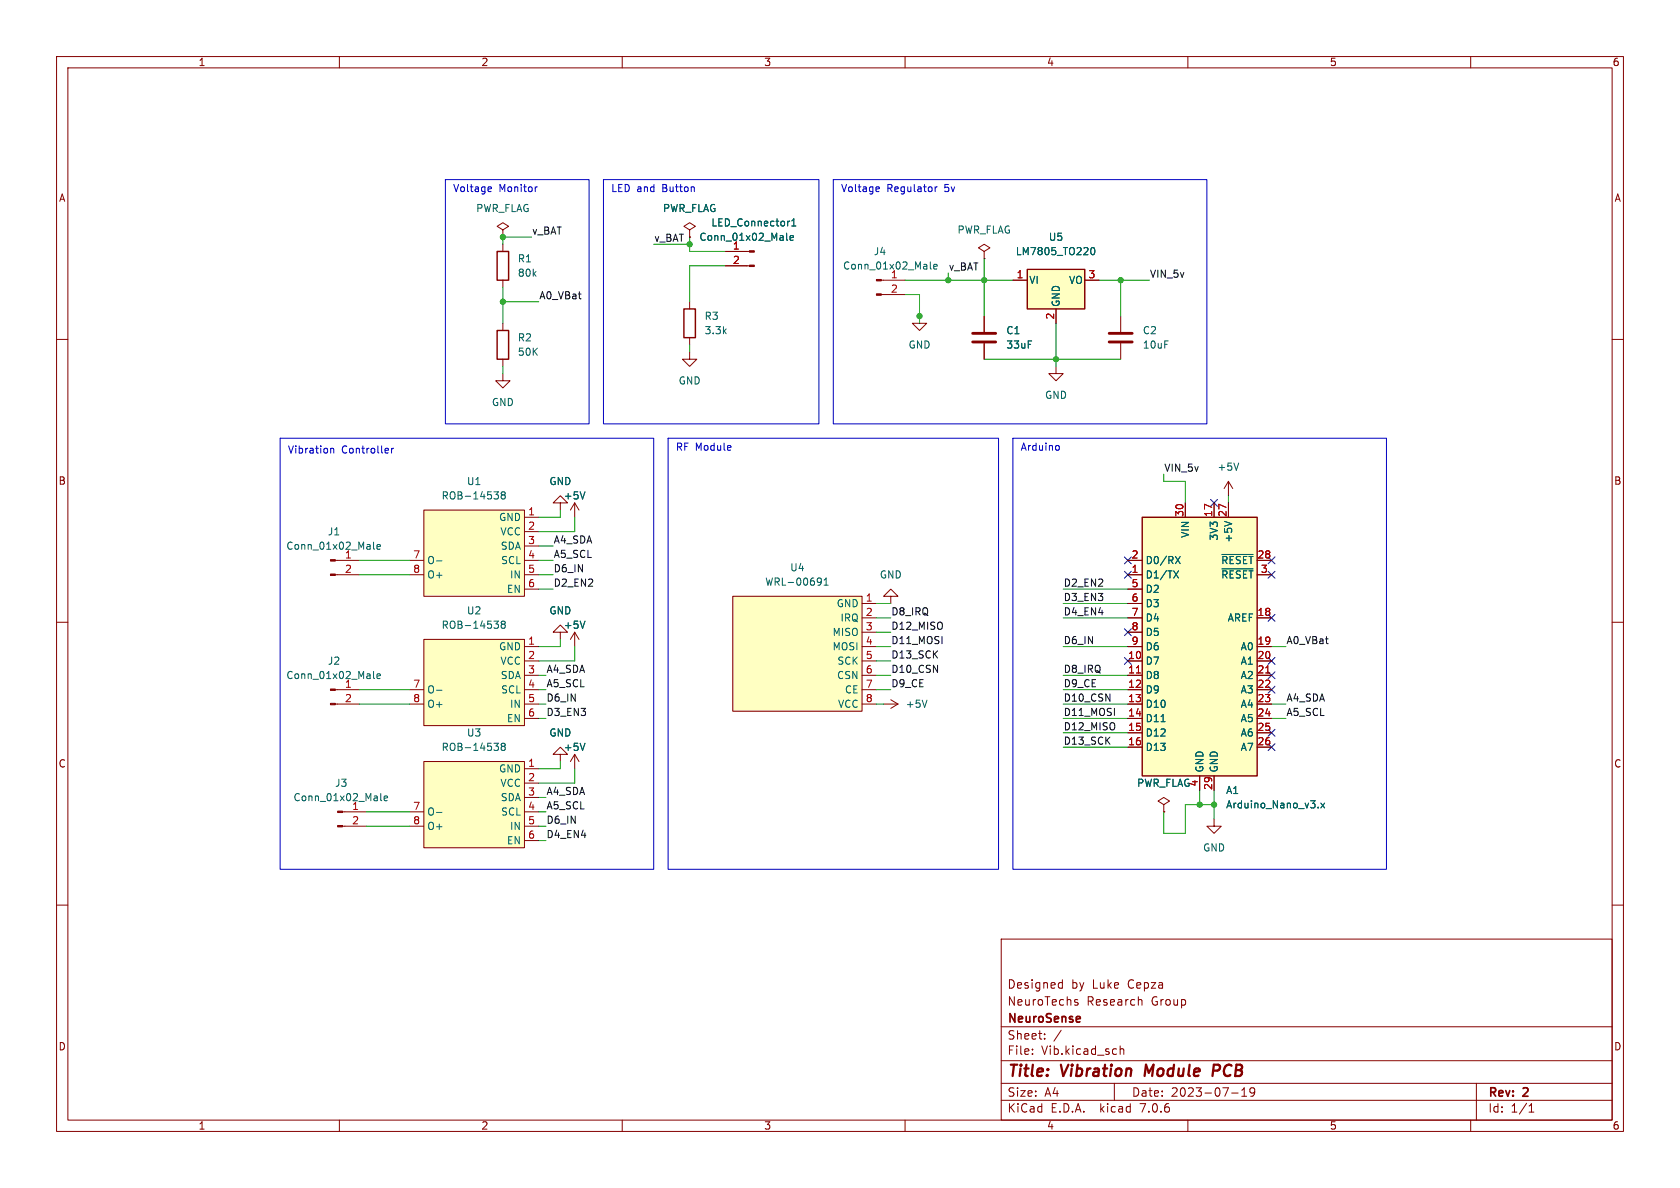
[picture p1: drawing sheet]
<svg xmlns="http://www.w3.org/2000/svg" width="297mm" height="210mm" viewBox="0 0 297 210" stroke-linecap="round" stroke-linejoin="round" font-family="sans-serif">
<g fill="none" stroke="#840000" stroke-width=".18">
<path d="M10 10h277v190h-277zM12 12h273v186h-273zM60 10v2M110 10v2M160 10v2M210 10v2M260 10v2M10 60h2M88.9 40.6l1-.6-1-.6-1 .6 1 .6v1.3M88.9 41.9h.1M88.9 43.2v1.3M88.9 49.5v1.3"/>
<path d="M88.9 57.2v1.2M121.9 40.6l1-.6-1-.6-1 .6 1 .6v1.3M121.9 41.9h.1M121.9 53.3v1.3M121.9 59.7v1.3M128.3 47h4.2M128.3 44.5h4.2M155.8 52.1h4.2M155.8 49.5h4.2M162.6 55.9v1.3h1.2l-1.2 1.2-1.3-1.2h1.3M174 44.5l1-.7-1-.6-1 .6 1 .7v1.2M174 45.7h.1"/>
<path d="M174 55.9v2.8M179.1 49.5h2.5M186.7 54.6v2.6M191.8 49.5h2.5M198.1 55.9v2.8M285 60h2M88.9 66v1.3h1.3l-1.3 1.3-1.3-1.3h1.3M88.9 63.5v1.3M121.9 62.2v1.3h1.3l-1.3 1.3-1.3-1.3h1.3M174 60.7v2.8M186.7 64.8v1.2h1.3l-1.3 1.3-1.3-1.3h1.3M198.1 60.7v2.8"/>
<path d="M59.3 99.1h4.2M72.4 99.1h2.5M74.9 90.2h17.8v15.2h-17.8zM92.7 99.1h2.5M92.7 91.4h2.5M92.7 94h2.5M92.7 96.5h2.5M99.1 88.9h-1.3l1.3-1.3 1.2 1.3h-1.2v1.3M101.6 88.9v2.5M101.6 88.9l-.8 1.3M101.6 88.9l.8 1.3M199.4 99.1h2.5"/>
<path d="M209.5 88.9v2.5M214.6 88.9v2.5M217.2 85.1v2.5M217.2 88.9v2.5M217.2 85.1l-.8 1.3M217.2 85.1l.7 1.3M222.2 99.1h2.6M10 110h2M59.3 101.6h4.2M72.4 101.6h2.5M74.9 113h17.8v15.3h-17.8zM92.7 101.6h2.5"/>
<path d="M92.7 116.8h2.5M92.7 119.4h2.5M92.7 114.3h2.5M92.7 104.1h2.5M99.1 111.8h-1.3l1.3-1.3 1.2 1.3h-1.2v1.2M101.6 111.8v2.5M101.6 111.8l-.8 1.2M101.6 111.8l.8 1.2M129.5 105.4h22.9v20.3h-22.9zM152.4 116.8h2.5M152.4 119.4h2.5M152.4 109.2h2.5"/>
<path d="M152.4 114.3h2.5M152.4 106.7h2.5M152.4 111.8h2.5M157.5 105.4h-1.3l1.3-1.3 1.2 1.3h-1.2v1.3M199.4 101.6h2.5M199.4 116.8h2.5M199.4 119.4h2.5M199.4 109.2h2.5M199.4 114.3h2.5M199.4 104.1h2.5M199.4 106.7h2.5M199.4 111.8h2.5"/>
<path d="M222.2 101.6h2.6M222.2 116.8h2.6M222.2 119.4h2.6M222.2 109.2h2.6M222.2 114.3h2.6M285 110h2M59.3 121.9h4.2M59.3 124.5h4.2M72.4 121.9h2.5M72.4 124.5h2.5M74.9 134.6h17.8v15.3h-17.8zM92.7 121.9h2.5"/>
<path d="M92.7 124.5h2.5M92.7 127h2.5M92.7 135.9h2.5M92.7 138.4h2.5M99.1 133.4h-1.3l1.3-1.3 1.2 1.3h-1.2v1.2M101.6 133.4l-.8 1.2M101.6 133.4v2.5M101.6 133.4l.8 1.2M152.4 121.9h2.5M152.4 124.5h2.5M156.2 124.5h2.5M157.5 123.7l1.2 .8"/>
<path d="M158.7 124.5l-1.2 .7M199.4 121.9h2.5M199.4 124.5h2.5M199.4 127h2.5M199.4 129.5h2.5M199.4 132.1h2.5M212.1 137.2v2.5M214.6 137.2v2.5M222.2 121.9h2.6M222.2 124.5h2.6M222.2 127h2.6M222.2 129.5h2.6"/>
<path d="M222.2 132.1h2.6M10 160h2M60.6 143.5h4.2M60.6 146.1h4.2M72.4 143.5h2.5M72.4 146.1h2.5M92.7 141h2.5M92.7 143.5h2.5M92.7 146.1h2.5M92.7 148.6h2.5M205.7 142.2l1.1-.6-1.1-.6-1 .6 1 .6v1.3M205.7 143.5h.1"/>
<path d="M214.6 144.8v1.3h1.3l-1.3 1.2-1.2-1.2h1.2M285 160h2M177 166h108v32h-108zM187.4 173.7l.4 .1M187.8 173.2v1.5M187.8 174.6l-.4 .1M190 177.1l.5 .2 .1 .2-.2 .2-.4-.1M190 176.8h.5M201.5 176.7h.2l.2 .2v.8M60 198v2M110 198v2M160 198v2"/>
<path d="M177 194.5h108M177 191.5h108M177 187.5h108M177 181.5h108M182.5 186.3v.1M182.5 185.5v.1M184.7 183.6v.1M184.7 182.8v.1M187.6 182.1l-1.3 2M197 191.5v3M198 184.9v1.5M198 185.5l.2-.1 .4 .1 .1 .9"/>
<path d="M210 198v2M217.7 193.2h1.2M219.5 193.8h.9M219.5 192.7l.5-.4v1.5M221.8 192.9l-.3 .3h-.3l-.2-.3 .1-.5 .4-.1 .2 .1a.99 .99 0 0 1-.3 1.4h-.3M260 198v2M261 191.5v6.5M270.3 196.6h.9M270.3 195.5l.4-.4v1.5"/>
</g>
<path d="M202.6 188.2l-.3 2M215.4 188.2h-.8l-.3 2M215.4 189.2l-.9 .1" fill="none" stroke="#840000" stroke-width=".4"/>
<path d="M190.8 179.7l.2 .3-.7 .2M190.9 180.6l-.1 .1" fill="none" stroke="#840000" stroke-width=".3"/>
<g fill="#ffffc2" stroke="#ffffc2" stroke-width=".18">
<path d="M201.9 91.4h20.3v45.8h-20.3z"/>
<path d="M74.9 134.6h17.8v15.3h-17.8z"/>
<path d="M129.5 105.4h22.9v20.3h-22.9z"/>
<path d="M181.6 47.6h10.2v7h-10.2z"/>
<path d="M74.9 113h17.8v15.3h-17.8z"/>
<path d="M74.9 90.2h17.8v15.2h-17.8z"/>
</g>
<path d="M87.9 58.4h2v5.1h-2zM87.9 44.5h2v5h-2zM120.9 54.6h2v5.1h-2zM181.6 47.6h10.2v7h-10.2zM201.9 91.4h20.3v45.8h-20.3z" fill="none" stroke="#840000" stroke-width=".25"/>
<g fill="none" stroke="#006464" stroke-width=".18">
<path d="M139.5 39.1h.1M140 39.9h.7M140 39l.3-.3v1.2M139.1 41.2v1.1l.1 .2M139.7 42.1l.6-.2-.1-.2-.3-.1-.2 .2v.6h.5M164.5 46.3v1.1l.1 .2M165.1 47.1l.6-.1-.1-.2-.3-.1-.2 .2v.6h.5M192.9 43.9l.2-.1a.68 .68 0 0 1 .5 .6 .68 .68 0 0 1-.5 .6l-.2-.1-.1-.4zM66 95.8v1.1l.2 .2M66.6 96.7l.6-.1v-.3h-.4l-.2 .1 .1 .6h.5M77.2 99.2h.9M87.3 86.9h.8l-.4 .5 .4 .1v.5l-.2 .2h-.4"/>
<path d="M88.8 87.5l-.2-.3 .2-.3h.3l.2 .3-.2 .3M88.8 87.5l-.2 .2 .1 .4 .1 .1 .4-.1 .1-.1v-.3l-.2-.2M88.8 87.5h.3M103.4 86.9l-.4 1.3M207.8 98.4l.8 1.2M208.6 98.4l-.8 1.2M216 98h5.5M216.5 92.2l1.2 .4M219 81.9l-.4 1.2M66 118.7v1.1l.2 .2M66.6 119.5l.6-.1v-.2l-.4-.1-.2 .2 .1 .6h.5M87.3 109.8h.8l-.4 .5 .4 .1v.4l-.2 .3h-.4"/>
<path d="M88.8 110.3l-.2-.2 .2-.3h.3l.2 .2-.2 .3M88.8 110.3l-.2 .3 .1 .3 .1 .2 .4-.1 .1-.2v-.2l-.2-.3M88.8 110.3h.3M103.4 109.8l-.4 1.3M144.7 102.2l.4 .1a.84 .84 0 0 1-.3 1.1M145.2 102.7l-.1 .2-.4 .1M145.7 103.4h.7M145.7 102.5l.3-.3v1.2M207.5 100.9l.8 1.3M208.3 100.9l-.8 1.3M216 100.6h5.5M77.2 122h.9"/>
<path d="M87.3 131.4h.8l-.4 .5 .4 .1v.4l-.2 .3h-.4M88.8 131.9l-.2-.2 .2-.3h.3l.2 .2-.2 .3M88.8 131.9l-.2 .3 .1 .3 .1 .2 .4-.1 .1-.2v-.2l-.2-.3M88.8 131.9h.3M103.4 131.4l-.4 1.3M163.9 123.8l-.4 1.2M205.3 127.6h.7M67.3 140.3v1.1l.2 .1M67.9 141.1l.6-.1v-.2l-.4-.1-.2 .2 .1 .6h.5M77.2 143.6h.9M233 142.7v.1M233.5 142l.7 .8"/>
<path d="M234.2 142l-.7 .8"/>
</g>
<path d="M200.9 119h.7M223.8 119h.7" fill="none" stroke="#a90000" stroke-width=".18"/>
<g fill="#840000" stroke="#840000" stroke-width=".18">
<path d="M154.9 51.9h.9v.3h-.9z"/>
<path d="M154.9 49.4h.9v.3h-.9z"/>
<path d="M132.5 46.9h.8v.2h-.8z"/>
<path d="M132.5 44.3h.8v.3h-.8z"/>
<path d="M59.7 145.9h.9v.3h-.9z"/>
<path d="M59.7 143.4h.9v.2h-.9z"/>
<path d="M58.4 101.5h.9v.2h-.9z"/>
<path d="M58.4 98.9h.9v.3h-.9z"/>
<path d="M58.4 124.3h.9v.3h-.9z"/>
<path d="M58.4 121.8h.9v.2h-.9z"/>
</g>
<path d="M172 58.9h4M196.1 58.9h4.1M172 60.5h4M196.1 60.5h4.1" fill="none" stroke="#840000" stroke-width=".51"/>
<g fill="none" stroke="#0000c2" stroke-width=".18">
<path d="M78.7 31.8h25.4v43.1h-25.4zM86.5 33l.3 .1 .1 .2-.6 .2M86.8 33.8l-.3 .1M95 33l-.3 .2M106.7 31.8h38.1v43.1h-38.1zM147.3 31.8h66.1v43.1h-66.1zM155 33l.4 .1 .1 .2-.6 .2M155.4 33.8l-.4 .1M165.3 33v.9M165.7 33l-.4 .3M49.5 77.5h66.1v76.2h-66.1zM58.5 79.2v.9"/>
<path d="M58.5 79.4l.1-.2 .3 .1 .1 .8M68.6 79.3l.1 .2-.6 .2M69.2 79.2v.9M69.6 79.2l-.4 .3M118.1 77.5h58.4v76.2h-58.4zM179.1 77.5h66v76.2h-66zM186.9 78.7l.3 .1 .1 .2-.1 .5-.3 .1"/>
</g>
<g fill="none" stroke="#009600" stroke-width=".18">
<path d="M88.9 50.8v6.4M88.9 53.3h6.3M94 41.9h-5.1v1.3M115.6 43.2h6.3M121.9 41.9v2.6h6.4M128.3 47h-6.4v6.3M160 49.5h19.1M160 52.1h2.6v5.1M167.6 48.3v1.2M174 45.7v10.2M186.7 57.2v7.6M194.3 49.5h8.9"/>
<path d="M198.1 49.5v6.4M88.9 64.8v1.2M121.9 61v1.2M174 63.5h24.1M63.5 99.1h8.9M95.2 99.1h2.6M95.2 96.5h2.6M99.1 90.2v1.2h-3.9M101.6 91.4v2.6h-6.4M205.7 83.8v1.3h3.8v3.8M217.2 87.6v1.3M63.5 101.6h8.9"/>
<path d="M95.2 104.1h2.6M95.2 101.6h2.6M95.2 119.4h1.3M99.1 113v1.3h-3.9M101.6 114.3v2.5h-6.4M154.9 114.3h2.6M154.9 119.4h2.6M154.9 109.2h2.6M154.9 106.7h2.6M154.9 111.8h2.6M154.9 116.8h2.6M188 104.1h11.4"/>
<path d="M188 114.3h11.4M188 119.4h11.4M188 109.2h11.4M188 106.7h11.4M224.8 114.3h2.5M63.5 124.5h8.9M63.5 121.9h8.9M95.2 124.5h1.3M95.2 121.9h1.3M95.2 127h1.3M99.1 134.6v1.3h-3.9M101.6 135.9v2.5h-6.4"/>
<path d="M154.9 124.5h1.3M154.9 121.9h2.6M188 124.5h11.4M188 121.9h11.4M188 127h11.4M188 132.1h11.4M188 129.5h11.4M212.1 139.7v2.5M214.6 139.7v5.1M224.8 124.5h2.5M224.8 127h2.5M64.8 146.1h7.6"/>
<path d="M64.8 143.5h7.6M95.2 141h1.3M95.2 148.6h1.3M95.2 146.1h1.3M95.2 143.5h1.3M214.6 142.2h-5.1v5.1h-3.8v-3.8"/>
</g>
<g fill="none" stroke="#000084" stroke-width=".18">
<path d="M198.8 98.5l1.2 1.2M200 98.5l-1.2 1.2M214 88.3l1.2 1.2M215.2 88.3l-1.2 1.2M224.2 98.5l1.2 1.2M225.4 98.5l-1.2 1.2M198.8 101l1.2 1.2M198.8 116.2l1.2 1.2M198.8 111.2l1.2 1.2M200 101l-1.2 1.2M200 116.2l-1.2 1.2M200 111.2l-1.2 1.2"/>
<path d="M224.2 118.8l1.2 1.2M224.2 108.6l1.2 1.2M224.2 101l1.2 1.2M224.2 116.2l1.2 1.2M225.4 118.8l-1.2 1.2M225.4 108.6l-1.2 1.2M225.4 101l-1.2 1.2M225.4 116.2l-1.2 1.2M224.2 128.9l1.2 1.2M224.2 131.5l1.2 1.2M224.2 121.3l1.2 1.2M225.4 128.9l-1.2 1.2"/>
<path d="M225.4 131.5l-1.2 1.2M225.4 121.3l-1.2 1.2"/>
</g>
<g fill="#009600" stroke="#009600" stroke-width=".18">
<circle cx="167.6" cy="49.5" r=".46"/>
<circle cx="174" cy="49.5" r=".46"/>
<circle cx="186.7" cy="63.5" r=".46"/>
<circle cx="198.1" cy="49.5" r=".46"/>
<circle cx="88.9" cy="41.9" r=".46"/>
<circle cx="121.9" cy="43.2" r=".46"/>
<circle cx="88.9" cy="53.3" r=".46"/>
<circle cx="212.1" cy="142.2" r=".46"/>
<circle cx="214.6" cy="142.2" r=".46"/>
<circle cx="162.6" cy="55.9" r=".46"/>
</g>
<g font-size="2.8" fill="#840000">
<text x="178" y="190.9">Title:</text>
<text x="187.7" y="190.9">Vibration</text>
<text x="203.2" y="190.9">Module</text>
<text x="216" y="190.9">PCB</text>
</g>
<g font-size="2.1" fill="#840000">
<text x="178" y="178">NeuroTechs</text>
<text x="178" y="175">Designed</text>
<text x="189.4" y="175">by</text>
<text x="192.1" y="178">Research</text>
<text x="193.2" y="175">Luke</text>
<text x="199.5" y="175">Cepza</text>
<text x="203.6" y="178">Group</text>
<text x="178" y="184">Sheet:</text>
<text x="178" y="181.2">NeuroSense</text>
<text x="178" y="186.7">File:</text>
<text x="184.1" y="186.7">Vib.kicad_sch</text>
<text x="178" y="196.9">KiCad</text>
<text x="178" y="194.1">Size:</text>
<text x="184.7" y="194.1">A4</text>
<text x="185.7" y="196.9">E.D.A.</text>
<text x="194.6" y="196.9">kicad</text>
<text x="200" y="194.1">Date:</text>
<text x="201.8" y="196.9">7.0.6</text>
<text x="207" y="194.1">2023-07-19</text>
<text x="263" y="194.3">Rev:</text>
<text x="263" y="196.9">Id:</text>
<text x="267.1" y="196.9">1/1</text>
<text x="269.4" y="194.3">2</text>
</g>
<g font-size="1.8" fill="#840000">
<text x="35" y="11.9">1</text>
<text x="85" y="11.9">2</text>
<text x="135" y="11.9">3</text>
<text x="185" y="11.9">4</text>
<text x="235" y="11.9">5</text>
<text x="285" y="11.9">6</text>
<text x="10.3" y="35.9">A</text>
<text x="285.3" y="35.9">A</text>
<text x="10.3" y="85.9">B</text>
<text x="285.3" y="85.9">B</text>
<text x="10.3" y="135.9">C</text>
<text x="285.3" y="135.9">C</text>
<text x="10.3" y="185.9">D</text>
<text x="285.3" y="185.9">D</text>
<text x="35" y="199.9">1</text>
<text x="85" y="199.9">2</text>
<text x="135" y="199.9">3</text>
<text x="185" y="199.9">4</text>
<text x="235" y="199.9">5</text>
<text x="285" y="199.9">6</text>
</g>
<g font-size="1.8" fill="#0000c2">
<text x="80" y="34">Voltage</text>
<text x="88.2" y="34">Monitor</text>
<text x="107.9" y="34">LED and</text>
<text x="117.2" y="34">Button</text>
<text x="148.6" y="34">Voltage</text>
<text x="156.8" y="34">Regulator</text>
<text x="167.1" y="34">5v</text>
<text x="50.8" y="80.3">Vibration</text>
<text x="60.4" y="80.3">Controller</text>
<text x="119.4" y="79.8">RF Module</text>
<text x="180.3" y="79.8">Arduino</text>
</g>
<g font-size="1.8" fill="#006464">
<text x="84.1" y="37.7">PWR_FLAG</text>
<text x="117.1" y="37.7">PWR_FLAG</text>
<text x="125.7" y="40.2">LED_Connector1</text>
<text x="169.2" y="41.5">PWR_FLAG</text>
<text x="91.4" y="46.6">R1</text>
<text x="123.5" y="42.8">Conn_01x02_Male</text>
<text x="148.9" y="47.9">Conn_01x02_Male</text>
<text x="154.4" y="45.3">J4</text>
<text x="179.5" y="45.3">LM7805_TO220</text>
<text x="185.3" y="42.8">U5</text>
<text x="91.4" y="49.1">80k</text>
<text x="157.4" y="49.3">1</text>
<text x="181.9" y="50.4">VI</text>
<text x="188.9" y="50.4">VO</text>
<text x="124.5" y="56.7">R3</text>
<text x="124.5" y="59.3">3.3k</text>
<text x="177.8" y="59.3">C1</text>
<text x="187.6" y="54.4" transform="rotate(-90 187.6 54.4)">GND</text>
<text x="201.9" y="59.3">C2</text>
<text x="91.4" y="60.6">R2</text>
<text x="91.4" y="63.1">50K</text>
<text x="160.5" y="61.8">GND</text>
<text x="177.8" y="61.8">33uF</text>
<text x="201.9" y="61.8">10uF</text>
<text x="86.9" y="72">GND</text>
<text x="119.9" y="68.2">GND</text>
<text x="184.7" y="70.7">GND</text>
<text x="215.1" y="83.4">+5V</text>
<text x="78" y="88.5">ROB-14538</text>
<text x="82.4" y="86">U1</text>
<text x="97" y="86">GND</text>
<text x="99.6" y="88.5">+5V</text>
<text x="57.9" y="94.8">J1</text>
<text x="88.1" y="92.3">GND</text>
<text x="88.4" y="94.8">VCC</text>
<text x="210.4" y="95.2" transform="rotate(-90 210.4 95.2)">VIN</text>
<text x="215.5" y="95.7" transform="rotate(-90 215.5 95.7)">3V3</text>
<text x="50.5" y="97.4">Conn_01x02_Male</text>
<text x="60.9" y="98.8">1</text>
<text x="75.4" y="99.9">O-</text>
<text x="88.4" y="97.4">SDA</text>
<text x="88.5" y="99.9">SCL</text>
<text x="139.6" y="101.2">U4</text>
<text x="202.4" y="99.9">D0/RX</text>
<text x="215.8" y="99.9">~{RESET}</text>
<text x="218" y="96" transform="rotate(-90 218 96)">+5V</text>
<text x="75.4" y="102.5">O+</text>
<text x="89.5" y="105">EN</text>
<text x="90.1" y="102.5">IN</text>
<text x="135.2" y="103.7">WRL-00691</text>
<text x="147.8" y="107.5">GND</text>
<text x="155.4" y="102.5">GND</text>
<text x="202.4" y="102.5">D1/TX</text>
<text x="202.4" y="105">D2</text>
<text x="202.4" y="107.5">D3</text>
<text x="215.8" y="102.5">~{RESET}</text>
<text x="78" y="111.4">ROB-14538</text>
<text x="82.4" y="108.8">U2</text>
<text x="97" y="108.8">GND</text>
<text x="99.6" y="111.4">+5V</text>
<text x="147.1" y="112.6">MISO</text>
<text x="148.5" y="110.1">IRQ</text>
<text x="202.4" y="110.1">D4</text>
<text x="202.4" y="112.6">D5</text>
<text x="216.9" y="110.1">AREF</text>
<text x="57.9" y="117.7">J2</text>
<text x="88.1" y="115.2">GND</text>
<text x="88.4" y="117.7">VCC</text>
<text x="147.1" y="115.2">MOSI</text>
<text x="147.9" y="117.7">SCK</text>
<text x="202.4" y="117.7">D7</text>
<text x="202.4" y="115.2">D6</text>
<text x="219.2" y="115.2">A0</text>
<text x="219.2" y="117.7">A1</text>
<text x="50.5" y="120.2">Conn_01x02_Male</text>
<text x="60.9" y="121.7">1</text>
<text x="75.4" y="122.8">O-</text>
<text x="75.4" y="125.3">O+</text>
<text x="88.4" y="120.2">SDA</text>
<text x="88.5" y="122.8">SCL</text>
<text x="90.1" y="125.3">IN</text>
<text x="147.9" y="120.2">CSN</text>
<text x="148.1" y="125.3">VCC</text>
<text x="149.3" y="122.8">CE</text>
<text x="160" y="125.3">+5V</text>
<text x="202.4" y="120.2">D8</text>
<text x="202.4" y="122.8">D9</text>
<text x="202.4" y="125.3">D10</text>
<text x="219.2" y="120.2">A2</text>
<text x="219.2" y="122.8">A3</text>
<text x="219.2" y="125.3">A4</text>
<text x="82.4" y="130.4">U3</text>
<text x="89.5" y="127.9">EN</text>
<text x="97" y="130.4">GND</text>
<text x="202.4" y="127.9">D11</text>
<text x="202.4" y="130.4">D12</text>
<text x="219.2" y="127.9">A5</text>
<text x="219.2" y="130.4">A6</text>
<text x="78" y="132.9">ROB-14538</text>
<text x="88.1" y="136.8">GND</text>
<text x="99.6" y="132.9">+5V</text>
<text x="202.4" y="132.9">D13</text>
<text x="213" y="136.7" transform="rotate(-90 213 136.7)">GND</text>
<text x="215.5" y="136.7" transform="rotate(-90 215.5 136.7)">GND</text>
<text x="219.2" y="132.9">A7</text>
<text x="51.8" y="141.8">Conn_01x02_Male</text>
<text x="59.1" y="139.3">J3</text>
<text x="62.2" y="143.3">1</text>
<text x="88.4" y="139.3">VCC</text>
<text x="88.4" y="141.8">SDA</text>
<text x="200.9" y="139.3">PWR_FLAG</text>
<text x="216.7" y="140.6">A1</text>
<text x="216.7" y="143.1">Arduino_Nano_v3.x</text>
<text x="75.4" y="144.4">O-</text>
<text x="75.4" y="146.9">O+</text>
<text x="88.5" y="144.4">SCL</text>
<text x="89.5" y="149.5">EN</text>
<text x="90.1" y="146.9">IN</text>
<text x="212.6" y="150.7">GND</text>
</g>
<g font-size="1.8" fill="#0f0f0f">
<text x="94" y="41.6">v_BAT</text>
<text x="115.6" y="42.8">v_BAT</text>
<text x="167.6" y="47.9">v_BAT</text>
<text x="95.2" y="53">A0_VBat</text>
<text x="203.2" y="49.2">VIN_5v</text>
<text x="205.7" y="83.5">VIN_5v</text>
<text x="97.8" y="98.7">A5_SCL</text>
<text x="97.8" y="96.2">A4_SDA</text>
<text x="97.8" y="101.3">D6_IN</text>
<text x="97.8" y="103.8">D2_EN2</text>
<text x="188" y="103.8">D2_EN2</text>
<text x="188" y="106.3">D3_EN3</text>
<text x="157.5" y="114">D11_MOSI</text>
<text x="157.5" y="111.4">D12_MISO</text>
<text x="157.5" y="108.9">D8_IRQ</text>
<text x="188" y="108.9">D4_EN4</text>
<text x="188" y="114">D6_IN</text>
<text x="227.3" y="114">A0_VBat</text>
<text x="96.5" y="119">A4_SDA</text>
<text x="157.5" y="119">D10_CSN</text>
<text x="157.5" y="116.5">D13_SCK</text>
<text x="188" y="119">D8_IRQ</text>
<text x="96.5" y="124.1">D6_IN</text>
<text x="96.5" y="121.6">A5_SCL</text>
<text x="157.5" y="121.6">D9_CE</text>
<text x="188" y="121.6">D9_CE</text>
<text x="188" y="124.1">D10_CSN</text>
<text x="227.3" y="124.1">A4_SDA</text>
<text x="96.5" y="126.7">D3_EN3</text>
<text x="188" y="131.7">D13_SCK</text>
<text x="188" y="126.7">D11_MOSI</text>
<text x="188" y="129.2">D12_MISO</text>
<text x="227.3" y="126.7">A5_SCL</text>
<text x="96.5" y="140.6">A4_SDA</text>
<text x="96.5" y="143.2">A5_SCL</text>
<text x="96.5" y="148.2">D4_EN4</text>
<text x="96.5" y="145.7">D6_IN</text>
</g>
<g font-size="1.8" fill="#a90000">
<text x="129.5" y="44.2">1</text>
<text x="129.5" y="46.7">2</text>
<text x="157.4" y="51.8">2</text>
<text x="179.6" y="49.3">1</text>
<text x="192.3" y="49.3">3</text>
<text x="186.4" y="56.6" transform="rotate(-90 186.4 56.6)">2</text>
<text x="93.3" y="91.2">1</text>
<text x="93.3" y="93.7">2</text>
<text x="209.3" y="91.5" transform="rotate(-90 209.3 91.5)">30</text>
<text x="214.4" y="91.5" transform="rotate(-90 214.4 91.5)">17</text>
<text x="216.9" y="91.5" transform="rotate(-90 216.9 91.5)">27</text>
<text x="60.9" y="101.3">2</text>
<text x="73" y="98.8">7</text>
<text x="73" y="101.3">8</text>
<text x="93.3" y="96.3">3</text>
<text x="93.3" y="98.8">4</text>
<text x="93.3" y="101.3">5</text>
<text x="200" y="101.3">1</text>
<text x="200" y="98.8">2</text>
<text x="222.2" y="98.8">28</text>
<text x="222.8" y="101.3">3</text>
<text x="93.3" y="103.9">6</text>
<text x="153" y="106.4">1</text>
<text x="200" y="103.9">5</text>
<text x="200" y="106.4">6</text>
<text x="153" y="109">2</text>
<text x="153" y="111.5">3</text>
<text x="200" y="109">7</text>
<text x="200" y="111.5">8</text>
<text x="222.2" y="109">18</text>
<text x="93.3" y="114">1</text>
<text x="93.3" y="116.6">2</text>
<text x="93.3" y="119.1">3</text>
<text x="153" y="114">4</text>
<text x="153" y="116.6">5</text>
<text x="153" y="119.1">6</text>
<text x="199.3" y="116.6">10</text>
<text x="199.3" y="119.1">11</text>
<text x="200" y="114">9</text>
<text x="222.2" y="114">19</text>
<text x="222.2" y="116.6">20</text>
<text x="222.2" y="119.1">21</text>
<text x="60.9" y="124.2">2</text>
<text x="73" y="121.7">7</text>
<text x="73" y="124.2">8</text>
<text x="93.3" y="121.7">4</text>
<text x="93.3" y="124.2">5</text>
<text x="153" y="121.7">7</text>
<text x="153" y="124.2">8</text>
<text x="199.3" y="121.7">12</text>
<text x="199.3" y="124.2">13</text>
<text x="222.2" y="121.7">22</text>
<text x="222.2" y="124.2">23</text>
<text x="93.3" y="126.7">6</text>
<text x="199.3" y="126.7">14</text>
<text x="199.3" y="129.3">15</text>
<text x="199.3" y="131.8">16</text>
<text x="222.2" y="126.7">24</text>
<text x="222.2" y="129.3">25</text>
<text x="222.2" y="131.8">26</text>
<text x="93.3" y="135.6">1</text>
<text x="73" y="143.3">7</text>
<text x="93.3" y="138.2">2</text>
<text x="93.3" y="140.7">3</text>
<text x="93.3" y="143.3">4</text>
<text x="211.8" y="139.1" transform="rotate(-90 211.8 139.1)">4</text>
<text x="214.4" y="139.7" transform="rotate(-90 214.4 139.7)">29</text>
<text x="62.2" y="145.8">2</text>
<text x="73" y="145.8">8</text>
<text x="93.3" y="145.8">5</text>
<text x="93.3" y="148.3">6</text>
</g>
</svg>
